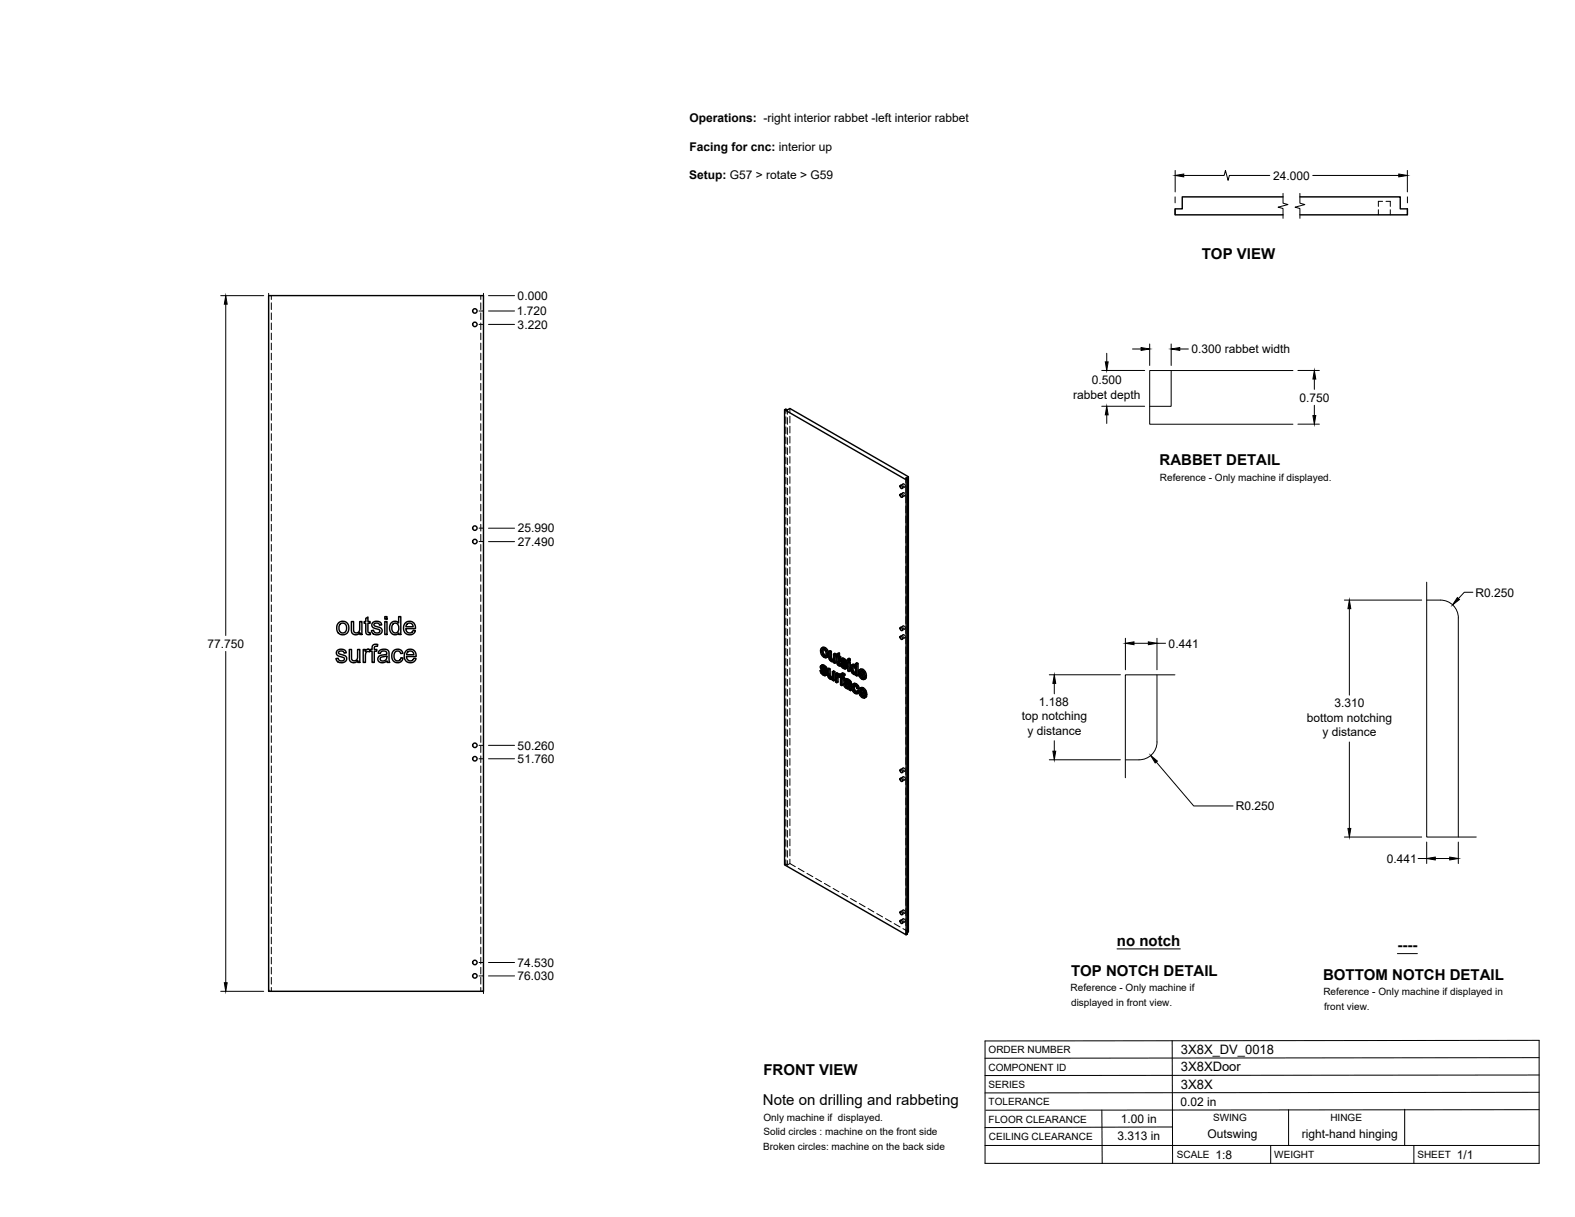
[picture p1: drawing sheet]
<svg xmlns="http://www.w3.org/2000/svg" width="559mm" height="432mm" viewBox="0 0 559 432" stroke-linecap="round" stroke-linejoin="round" font-family="sans-serif">
<!-- layer: Visible -->
<g fill="none" stroke="#000" stroke-width=".51">
<path d="M455.2 69.9h-35.7v4.2h-2.6v2.1h38.3M461.2 69.9h35.6v4.2h2.5v2.1h-38.1M95.3 104.9h76.2v246.8h-76.2zM278.4 145.4v161.5l43.1 24.8v-161.5M319.4 175.4l.6 .2 .1 .8-.6-.2zM319.4 172.3l.6 .2 .1 .8-.6-.2zM321.9 170l-.4 .2-43.1-24.8 .4-.3 .6 .3 .8-.5 42.1 24.2v161.5l-.4 .2M322.3 169.1l-.9 .6 .5 .3v161.4l-.4 .3M129.8 219.4l.7-.5v1.6h.8v.6h-.8v2.9l.2 .4h.6l.1 .7a1.15 1.15 0 0 1-1.3-.1 1.15 1.15 0 0 1-.3-1.2v-2.7h-.6v-.6h.6zM136.5 218.8h.8v.9h-.8zM119.6 230.8l1-.4a1.7 1.7 0 0 1 2.3 1.2l-.8 .1a.96 .96 0 0 0-1-.8 .96 .96 0 0 0-.9 .9l.1 .2a3.3 3.3 0 0 1 2.7 1.3 1.91 1.91 0 0 1-1.4 1.8 1.91 1.91 0 0 1-2.2-.8l-.2-.6 .8-.1a1.1 1.1 0 0 0 1.1 .9 1.1 1.1 0 0 0 1.1-1l-.5-.3a2.55 2.55 0 0 1-2.3-1.2zM120.2 220.9a2.31 2.31 0 0 1 3.6 1.8 2.31 2.31 0 0 1-3.3 2.2 2.76 2.76 0 0 1-.3-4z"/>
<path d="M120.6 221.5l.7-.4a1.78 1.78 0 0 1 1.7 1.6 1.78 1.78 0 0 1-1.2 1.9 1.82 1.82 0 0 1-1.5-1.2 1.82 1.82 0 0 1 .3-1.9zM123.9 230.4h.8v2.6a1.15 1.15 0 0 0 1.2 1.5 1.15 1.15 0 0 0 1-1.6v-2.5h.8v4.6h-.7v-.6a1.63 1.63 0 0 1-2 .7 1.63 1.63 0 0 1-1.1-1.8zM124.7 220.5h.8v2.6a1.15 1.15 0 0 0 1.1 1.5 1.15 1.15 0 0 0 1-1.6v-2.5h.8v4.6h-.7v-.6a1.64 1.64 0 0 1-2 .7 1.64 1.64 0 0 1-1-1.8zM128.9 230.4h.7v.7a1.1 1.1 0 0 1 1.7-.5l.7-.2v-.4a1.33 1.33 0 0 1 .6-1.3 1.33 1.33 0 0 1 1.4 0l-.1 .6a.71 .71 0 0 0-.8 0 .71 .71 0 0 0-.3 .7v.4h.9v.7h-.9v3.9h-.8v-3.9h-.7v-.4l-.2 .6a1.02 1.02 0 0 0-1.2 .1 1.02 1.02 0 0 0-.3 1.2v2.4h-.7zM132.2 220.9l.9-.4a1.73 1.73 0 0 1 2.3 1.2l-.7 .1a.96 .96 0 0 0-1-.8 .96 .96 0 0 0-.9 .9v.1a3.9 3.9 0 0 1 2.7 1.4 1.91 1.91 0 0 1-1.4 1.8 1.91 1.91 0 0 1-2.1-.8l-.2-.6 .7-.2a1.1 1.1 0 0 0 1.1 1 1.1 1.1 0 0 0 1.1-1l-.4-.3a2.28 2.28 0 0 1-2.4-1.3zM134.7 230.8v-.1a1.94 1.94 0 0 1 2-.4 1.94 1.94 0 0 1 1.3 1.6l.3 3.1h-.8l-.2-.5a1.75 1.75 0 0 1-2 .7 1.75 1.75 0 0 1-1.2-1.7v-.1a1.76 1.76 0 0 1 1.7-1l.4-.1a.72 .72 0 0 0 1-.6 .72 .72 0 0 0-1-.7l-.9 .2-.4 .7-.7-.1zM135.1 233.3l2.1-.6a1.28 1.28 0 0 1-.7 1.7 1.28 1.28 0 0 1-1.6-.7zM136.5 220.5h.8v4.6h-.8zM138.8 221a1.73 1.73 0 0 1 2.6 .1v-2.3h.8v6.3h-.7v-.5l-.7 .5a2.21 2.21 0 0 1-2.3-.8 2.21 2.21 0 0 1-.2-2.4zM139.4 221.4l.5-.3a1.8 1.8 0 0 1 1.6 1.3 1.8 1.8 0 0 1-.6 1.9l-.2 .2a1.73 1.73 0 0 1-1.7-.9 1.73 1.73 0 0 1 .3-1.9zM139.6 231a1.96 1.96 0 0 1 3.3 .8l-.7 .1a1.29 1.29 0 0 0-1.8-.8 1.29 1.29 0 0 0-.6 1.8l.2 .8a1.17 1.17 0 0 0 1.2 .8 1.17 1.17 0 0 0 1-1.1h.8l-.3 1a2.18 2.18 0 0 1-2.9 .3 2.18 2.18 0 0 1-.7-2.8zM143.8 221.1a2.15 2.15 0 0 1 2.5-.4 2.15 2.15 0 0 1 1.1 2.3h-3.4l.1 .7a1.3 1.3 0 0 0 1.3 .9 1.3 1.3 0 0 0 1.2-1l.8 .2-.3 .5a2.32 2.32 0 0 1-3.2 .4 2.32 2.32 0 0 1-.4-3.2z"/>
<path d="M144 231a2.14 2.14 0 0 1 2.6-.4 2.14 2.14 0 0 1 1 2.3h-3.4l.2 .7a1.29 1.29 0 0 0 1.2 .9 1.29 1.29 0 0 0 1.2-.9l.8 .1-.3 .6a2.32 2.32 0 0 1-3.2 .3 2.32 2.32 0 0 1-.4-3.2zM144.4 221.4l.5-.3 1 .1 .6 .6 .1 .6h-2.6zM144.7 231.3l.4-.3 .9 .1 .6 .4 .2 .8h-2.5zM291 237.9l.7 1.4 .8 .4 .5-.1M291.3 236.2l.7-.3 .7 .4 .8 1.2-.5 .3-.1-.6M291.6 231.2v-.4a.9 .9 0 0 1 1.1-.2 .9 .9 0 0 1 .4 1.1l-.2 1-.6 .1M291.6 237.7l-.6 .2 .4 .2M291.6 238.7l.5 .4 .4-.2M291.7 237.3l1 1 .5-.3M291.8 237.9l-.4 .2 .1 .4 .6-.1M291.8 235.9l-.6 .3-.1 .7 1.6 2.1M291.8 236.7l-.3 .3 .5-.2"/>
<path d="M291.8 232.2l.5 .6 .5-.3M291.9 238l.8 .9M292 236.7l.6 .7M292 236.3l.5 .4 .5-.2M292 230.9l-.4 .3v.5l.2 .5 .4-.3M292 236.8l1 1M292 236.8l-.4-.2-.1 .3M292.1 235.9l-.8 .3M292.1 230.4l.1 1.4 .8 .8M292.1 237l-.4 .3-.2-.3M292.3 230.1l.9 .9 .5-.3M292.5 236.1l-.5 .2-.4-.1"/>
<path d="M292.5 236.7l.4 .5 .4-.2M292.7 239l-.2 .2-.4-.1M292.7 238.3l.3 .4 .5-.3M292.8 229.8l-.5 .3-.8-.2M292.9 237.7l.5 .6 .2 .8-.7 .6M293 238.7l.1 .5 .5-.3M293.1 239.2l-.1 .4 .5-.3M293.2 231l.4 1.3 .4-.3M293.4 233.1a1.55 1.55 0 0 1-2.1-1.3v-1.7l.9-.5 .7 .3 .8 .8 .3 1.2-.1 1-.7 .4M293.6 232.3l-.2 .8 .5-.2M293.6 237.4l.5 .2 .4-.2M294.1 231.1l.4 .3 .5-.3"/>
<path d="M294.1 237.6v2.2l.5-.2M294.1 239.8l.2 .5 .4-.3M294.5 231.4v2.2l.5-.3M294.5 233.6l.2 .4 .5-.3M294.7 234l.3 .3 .5-.2M295 234.3l.4 .1M295.3 238.3l.5 .3 .4-.3M295.4 234.4l.2-.1zM295.7 234.1l-.7-.5v-2.5l-.5-.2-.4 .2v2.5l.8 1 .4 .2 .5-.1M295.7 232.1l.5 .2 .4-.2M295.8 238.6v3l.4-.3v-3l-.4-.2-.5 .2v1.9l-.3 .5 .2-.2M295.8 234.7v.4l.4 .2"/>
<path d="M295.8 234.7l-.2 .1M296.2 232.3v3l.4-.2v-3l-.4-.3-.5 .3v2.1M296.6 233l.3 .2 .2 2.6 .7 .5 .4-.2M296.9 232.4l-.3 .2 .3 .2v-.8l.9-.3v1.1l.5 .2v.4l-.5 .3v-.4M297.3 239.3v-.4l-.4-.2-.5 .3v3l.5 .2M297.3 239.9l-.3 .2-.1 .6 .4-.3M297.3 238.9l-.5 .3-.4-.2M297.4 240l-.1 2-.4 .2v-1.5M297.4 240l.5 .2M297.4 240l-.4 .1M297.4 232v1l.4-.2M297.4 233l.4 .3 .5-.3"/>
<path d="M297.4 239.5l.4 .4M297.6 239.1l-.8 .5v-.4M297.6 235.8h.2M297.8 231.7l-.9 .3M297.8 239.8v.4M297.8 239.9l-.1 .4M297.8 235.8l.1 .5M297.9 239.2l.3 .3M297.9 239.2l-.8 .2M297.9 235.2l-.5 .3v-2.1l.4 .3v1.4l.3 .4M297.9 235.4l-.5 .1M298.1 235.5l.7 1.4 .8 .4 .5-.1"/>
<path d="M298.1 235.5l-.6 .1M298.1 235.5h.1M298.1 235.7l-.3 .1M298.4 233.8l.6-.3 .8 .3 .8 1.3-.5 .3-.1-.6M298.4 239.1l.8-.3 .6 .4-.1 .4-.4 .3 .1-.4M298.6 234.5l.4-.2 1.1 1.1M298.7 235.4l-.6 .1 .4 .2M298.7 236.3l.5 .4 .5-.2M298.8 234.9l1 1 .5-.3M298.9 235.5l-.4 .2 .2 .6 .5-.3M298.9 234.3l-.3 .4 .5-.3M298.9 233.5l-.6 .4-.1 .6 1.6 2.1"/>
<path d="M298.9 238.8l-.6 .3-.1 .9-.4-.2 .4-.3M299 239.2l.4 .3 .4-.3M299 235.6l.8 .9M299.1 234.4l.6 .6M299.1 239.8l.5 .5v.4l-.4 .2v-.4M299.1 234l.6 .4 .4-.3M299.2 236.7l.5 .2M299.2 233.5l-.8 .3M299.3 234.7l-.5 .2-.2-.2M299.3 239.9l-.6-.3v.6l.4-.2M299.4 238.9l-.4 .3-.5-.1M299.6 233.7l-.5 .3-.4-.2"/>
<path d="M299.7 234.4l.3 .4 .4-.2M299.8 236.6l-.1 .2M299.8 235.9l.3 .4 .5-.2M300 235.4l.5 .5 .2 .8-.7 .6M300.1 236.3l.1 .5 .5-.3M300.2 236.8l-.1 .4 .5-.3M300.8 235l.4 .2 .5-.2M300.8 233.8l.4 .3 .5-.3M301.2 234.7l.5 .3v3l-.5 .3v-3.1M301.2 234.7l-.4 .3v3l.4 .3M301.2 234.1v.6l.5-.3v-.6l-.5-.2-.4 .2v.6l.4 .3M302.1 236l.6-.3 .9 .3"/>
<path d="M302.4 238.3l.5 .5 .4-.2M302.4 236.5l.6 .1 .6 1.1-.1 1-.6 .1M302.5 236.5l-.3 .8M302.6 237l-.4 .3v.4l.2 .6 .4-.3M302.7 236.5l.1 1.5 .7 .7M302.7 235.7l-.5 .2a2.02 2.02 0 0 0 1.3 3.4l.1-.1M302.8 236.1l.5 .4M303.3 235.8l-.5 .3-.6-.2M303.6 239.2v.4l.4 .2M303.6 239.2l-.2 .1M304 235.7v4.1l.4-.2v-4.2l-.4-.2-.4 .2v1.5l-.3-.4 .3-.2M304.4 235.4l-.4 .3-.4-.3"/>
<path d="M305.2 239.9l.6 .6 .4-.2M305.5 238.4l-.5 .2 1.5 .9-.6-1.2a.48 .48 0 0 0-.6-.2 .48 .48 0 0 0-.3 .5M305.5 238.1v.3l.8 .5M305.5 239.4l.9 .9M305.7 239.7l-.5 .2-.2-.9 1.9 1.2M305.8 237.8l.8 .9 .4-.3M306.2 237.5l-.4 .3-.9-.1M306.6 238.7l.3 1.3 .5-.2M319.4 225.8l.6 .2 .1 .8-.6-.2zM319.4 222.7l.6 .1 .1 .9-.6-.2zM294.3 240.3l.3 .3 .5-.3M294.6 240.6l.4 .1"/>
<path d="M295.3 240.4l-.7-.7-.1-2.3-.4-.3-.5 .3 .1 2.5 .8 1h.9M295.4 240.9v.5l.4 .2M295.4 240.9l-.2 .1M297.8 240.2l.4 .2v2.6l.5 .2M298.7 240.2l.5 .3 .4-.2M299.1 240.9v2.1l-.4 .2v-2.6l.5 .3M299.7 241.1l.6-.3 .5 .1 1.1 1 .3 2.9-.4 .2-.2-.4M299.9 242.9h.3a.75 .75 0 0 1 .8 .2 .75 .75 0 0 1 .1 .8l-.3 .1 .3-.1M300 243.5l.4 .4 .4-.3M300 242.8l-.2 .3M300.1 242.1l-.7 .6 .2 .9 .8 .7h.8l.1 .5 .5 .2M300.2 242.9l-.4 .2 .1 .3 .5-.1"/>
<path d="M300.3 242.9l.2 .6 .6 .3M300.3 241.6l-.4 .3a.8 .8 0 0 1 .9-.1 .8 .8 0 0 1 .4 .9l-1.2-.3M300.3 241.6h.1M300.4 243.9l.4 .1M300.4 242.1l-.7 .3M300.5 240.8l-1 .5-.1 .3 .5 .3M300.6 241.3l.6 .4 .4-.3M301.1 241l-.5 .3-.6-.2M301.2 242.4l-1.1-.3-.5 .3M301.2 241.7l.3 .4 .4-.2M301.5 242.1l.1 .4 .4-.2M301.6 242.5v2.1l.5-.3"/>
<path d="M302.5 242.8l.7-.4 .6 .2 .7 .7 .3 .9-.4 .2-.3-.9M302.6 244l.2 1 .5-.2M302.8 245l.6 .6 .4-.3M303.1 243.8l-.5 .2 .1-.4a.65 .65 0 0 1 .7-.4 .65 .65 0 0 1 .5 .8l.5 .4M303.1 243.2l.1 1.3 .8 .9M303.2 242.4l-.5 .3a2.09 2.09 0 0 0 .4 3.1l1 .3M303.4 242.9l.7 .6 .4-.2M303.8 242.6l-.4 .3-.7-.2M304 245.2l-.2 .4h-.4M304.7 245.4l-.6 .7 .6-.4M304.7 245.1l-.2-.1-.5 .2 .4 .3M305.4 246.5l.5 .6 .5-.3"/>
<path d="M305.6 244.9l-.4 .3 1.4 .8-.5-1.1a.5 .5 0 0 0-.6-.2 .5 .5 0 0 0-.3 .5M305.6 244.7v.2l.9 .5M305.7 245.9l.9 1M305.8 240.5l.4 .1M305.8 246.2l-.4 .3-.3-.9 2 1.1M305.9 244.3l.8 .9 .5-.2M305.9 247.1l.4 .1M306.3 244.1l-.4 .2-.9-.1M306.5 240.3l.4 .3 .5-.2M306.5 240.3l-.2 .2M306.6 246.8l.4 .4 .5-.3M306.6 246.8l-.2 .3"/>
<path d="M306.7 245.2l.4 1.4 .4-.3M306.8 240.1l-.3 .2M306.9 240l.5-.1v-.5l-.6-1.4-1-.7-.9 .4-.4 1 .4 1.3 1.3 1.1 .5-.1 .2-.4M307 246.7l-.4 .1M307 240.1l.3 .4-.7 .5M307.1 246.6l.4-.1v-.5l-.6-1.5-1-.6-.9 .3-.3 1.2 .4 1.3 1.2 1h.4l.3-.5M307.1 246.7l.4 .2-.7 .7M319.4 276.2l.6 .2 .1 .8-.6-.2zM319.4 273.1l.6 .2 .1 .8-.6-.2zM319.4 326.6l.6 .2 .1 .8-.6-.2zM319.4 323.5l.6 .2 .1 .8-.6-.2z"/>
<circle cx="168.5" cy="110.3" r=".79"/>
<circle cx="168.5" cy="115.1" r=".79"/>
<circle cx="168.5" cy="192.1" r=".79"/>
<circle cx="168.5" cy="187.4" r=".79"/>
<circle cx="168.5" cy="264.4" r=".79"/>
<circle cx="168.5" cy="269.2" r=".79"/>
<circle cx="168.5" cy="346.3" r=".79"/>
<circle cx="168.5" cy="341.5" r=".79"/>
</g>
<!-- layer: Hidden -->
<g fill="none" stroke="#000" stroke-width=".35">
<path d="M489 74.4v1.8M490.5 71.4h-1.5v1.8M491.7 71.4h1.6v1.8M493.3 74.4v1.8M96.3 104.9v1.4M96.3 107.4v2.4M96.3 111v2.4M96.3 114.6v2.4M96.3 118.2v2.3M170.6 104.9v1.4M170.6 107.4v2.4M170.6 111v2.4"/>
<path d="M170.6 114.6v2.4M170.6 118.2v2.3M96.3 121.7v2.4M96.3 125.3v2.4M96.3 128.9v2.4M96.3 132.5v2.3M96.3 136v2.4M96.3 139.6v2.4M170.6 121.7v2.4M170.6 125.3v2.4M170.6 128.9v2.4M170.6 132.5v2.3"/>
<path d="M170.6 136v2.4M170.6 139.6v2.4M96.3 143.2v2.3M96.3 146.7v2.4M96.3 150.3v2.4M96.3 153.9v2.4M96.3 157.5v2.4M170.6 143.2v2.3M170.6 146.7v2.4M170.6 150.3v2.4M170.6 153.9v2.4M170.6 157.5v2.4"/>
<path d="M278.8 145.1v1.6M278.8 147.9v2.4M278.8 151.4v2.4M278.8 155v2.4M278.8 158.6v2.4M279.4 145.4v1.6M279.4 148.2v2.4M279.4 151.8v2.3M279.4 155.3v2.4M279.4 158.9v2.4M280.2 144.9v1.6M280.2 147.7v2.4"/>
<path d="M280.2 151.2v2.4M280.2 154.8v2.4M280.2 158.4v2.4M96.3 161v2.4M96.3 164.6v2.4M96.3 168.2v2.4M96.3 171.7v2.4M96.3 175.3v2.4M96.3 178.9v2.4M170.6 161v2.4M170.6 164.6v2.4M170.6 168.2v2.4"/>
<path d="M170.6 171.7v2.4M170.6 175.3v2.4M170.6 178.9v2.4M278.8 162.2v2.3M278.8 165.7v2.4M278.8 169.3v2.4M278.8 172.9v2.4M278.8 176.4v2.4M279.4 162.5v2.4M279.4 166.1v2.3M279.4 169.6v2.4M279.4 173.2v2.4"/>
<path d="M279.4 176.8v2.4M280.2 162v2.3M280.2 165.5v2.4M280.2 169.1v2.4M280.2 172.7v2.3M280.2 176.3v2.3M280.2 179.8v2.4M320.4 174.8a.58 .58 0 0 1 .7 .3 .58 .58 0 0 1-.3 .8l-.4-.5zM320.4 171.7a.58 .58 0 0 1 .7 .3 .58 .58 0 0 1-.3 .8l-.4-.5zM320.4 174.8l-1 .5M320.4 171.7l-1 .5M321.1 175.9l-1 .5"/>
<path d="M321.1 172.8l-1 .5M321.4 169.7v1.5M321.4 172.4v2.4M321.4 176v2.4M321.4 179.5v2.4M96.3 182.5v2.3M96.3 186v2.4M96.3 189.6v2.4M96.3 193.2v2.4M96.3 196.7v2.4M170.6 182.5v2.3M170.6 186v2.4"/>
<path d="M170.6 189.6v2.4M170.6 193.2v2.4M170.6 196.7v2.4M278.8 180v2.4M278.8 183.6v2.4M278.8 187.2v2.3M278.8 190.7v2.4M278.8 194.3v2.4M278.8 197.9v2.4M279.4 180.3v2.4M279.4 183.9v2.4M279.4 187.5v2.4"/>
<path d="M279.4 191.1v2.3M279.4 194.6v2.4M279.4 198.2v2.4M280.2 183.4v2.4M280.2 187v2.3M280.2 190.5v2.4M280.2 194.1v2.4M280.2 197.7v2.4M321.4 183.1v2.4M321.4 186.7v2.4M321.4 190.2v2.4M321.4 193.8v2.4"/>
<path d="M321.4 197.4v2.4M96.3 200.3v2.4M96.3 203.9v2.4M96.3 207.5v2.3M96.3 211v2.4M96.3 214.6v2.4M96.3 218.2v2.4M170.6 200.3v2.4M170.6 203.9v2.4M170.6 207.5v2.3M170.6 211v2.4M170.6 214.6v2.4"/>
<path d="M170.6 218.2v2.4M278.8 201.5v2.3M278.8 205v2.4M278.8 208.6v2.4M278.8 212.2v2.3M278.8 215.8v2.3M278.8 219.3v2.4M279.4 201.8v2.4M279.4 205.3v2.4M279.4 208.9v2.4M279.4 212.5v2.4M279.4 216v2.4"/>
<path d="M279.4 219.6v2.4M280.2 201.3v2.3M280.2 204.8v2.4M280.2 208.4v2.4M280.2 212v2.4M280.2 215.5v2.4M280.2 219.1v2.4M321.4 201v2.3M321.4 204.5v2.4M321.4 208.1v2.4M321.4 211.7v2.4M321.4 215.3v2.3"/>
<path d="M321.4 218.8v2.4M96.3 221.8v2.3M96.3 225.3v2.4M96.3 228.9v2.4M96.3 232.5v2.3M96.3 236.1v2.3M96.3 239.6v2.4M170.6 221.8v2.3M170.6 225.3v2.4M170.6 228.9v2.4M170.6 232.5v2.3M170.6 236.1v2.3"/>
<path d="M170.6 239.6v2.4M278.8 222.9v2.4M278.8 226.5v2.4M278.8 230v2.4M278.8 233.6v2.4M278.8 237.2v2.4M279.4 223.2v2.4M279.4 226.8v2.4M279.4 230.3v2.4M279.4 233.9v2.4M279.4 237.5v2.4M280.2 222.7v2.4"/>
<path d="M280.2 226.3v2.3M280.2 229.8v2.4M280.2 233.4v2.4M280.2 237v2.4M291.4 237.7l.4 .9M291.5 236.4l-.5 .3M291.6 236.1l-.5 .2M291.6 230.7l-.5 .2M291.6 237.7l.3 .3M291.6 236.9l-.5 .2M291.7 235.9l-.2 .8 .7 .9a1.13 1.13 0 0 1 .9 1.3h-.4l.4-.2M291.8 238.6l.9 .8h.6"/>
<path d="M291.8 238.6l-.5 .2M291.9 237.8l-.1 .1M291.9 237.3l-.5 .3M291.9 232l.9 .9 .9 .1M291.9 232l-.4 .3M291.9 236.6l-.1 .1M292 236.7a.33 .33 0 0 1 .2-.4 .33 .33 0 0 1 .4 .3l.5 .7 .4 .2M292 229.7l-.4 .8 .3 1.5M292 236.4l-.5 .3M292.1 236.4l-.5 .2M292.2 230.2l-.1 .2M292.2 230.2l.8 .2 .5 .9v.9l-.5 .4"/>
<path d="M292.2 230.2l-.4 .2M292.5 236.5l-.5 .3M292.5 239.3l-.4 .2M292.6 237.4l.3 .3M292.8 232.9l-.5 .3M292.8 230.2l-.5 .3M292.9 236.9l-.5 .3M293 239l-.4 .2M293 238.4l-.5 .2M293.1 237.3l-.5 .3M293.1 239.5l-.5 .2M293.3 230.8l-.4 .3"/>
<path d="M293.3 232.6l-.4 .2M293.4 233.1l-.4 .3M293.6 231.8l-.5 .3M294.1 237.1l.2 2.9 .8 .7 .7-.1v.5l.4 .2M294.1 239.5l-.4 .2M294.3 239.9l-.5 .3M294.5 230.9l.2 2.8 .8 .8 .7-.1v.5l.4 .2M294.5 233.2l-.4 .3M294.7 233.7l-.5 .2M295 234.1l-.5 .3M295.4 234.4l-.4 .3M295.8 238.1v1.9l-.2 .4h-.3"/>
<path d="M296 234.1l-.4 .3M296.1 234l-.5 .3M296.2 231.8v2l-.5 .3M296.2 234.9l-.4 .2M296.2 234.4l-.4 .3M296.9 238.7v3l.4 .3M297.1 232.3l-.2 .1M297.3 239.4l-.5 .2M297.4 231.8v.7l-.3-.2v.4l.3 .2 .1 2.4 .8 .8-.2-.6M297.4 232.5l-.8 .5v-.4M297.4 232.9l-.5 .3M297.4 239.8l-.1 .1"/>
<path d="M297.5 235.3l-.5 .2M297.5 239.2l-.2 .1M297.5 239.7l-.4 .2M297.6 239.7l-.5 .2M297.6 235.6l-.4 .3M297.8 239.7l-.4 .3 .3-.4 .5 .4 .1-.3 .4 .4v2.6l.4 .3M297.8 233.2l-.4 .2M298 235.9l-.4 .3M298.3 233.4l-.5-.2v.5M298.3 239.6l-.5 .3M298.3 239.5h-.1M298.3 239.9l-.5 .3 .4-.2"/>
<path d="M298.3 239.7l-.5 .2M298.3 235.6l-.2 .1M298.3 236.1h-.1M298.5 235.3l.4 .9M298.6 234l-.4 .3M298.7 239.7l-.5 .3M298.7 233.7l-.5 .3M298.7 235.4l.3 .2M298.7 234.5l-.4 .2M298.7 239l-.4 .2M298.8 233.6l-.2 .7 .7 .9a1.14 1.14 0 0 1 .9 1.3h-.4l.4-.2M298.9 238.8l-.2 .9-.5-.2"/>
<path d="M298.9 236.2l.8 .7 .8 .1M298.9 236.2l-.5 .3M299 235.5h-.1M299 234.9l-.5 .3M299 234.2l-.1 .1M299.1 234.4a.33 .33 0 0 1 .2-.5 .33 .33 0 0 1 .4 .3l.5 .8 .4 .1M299.1 234l-.4 .3M299.2 234l-.5 .3M299.2 239.4l-.5 .2M299.5 239.5l-.5 .2M299.6 234.1l-.5 .3M299.7 236.9l-.5 .3"/>
<path d="M299.7 235l.3 .4M299.7 239.6l-.4-.2-.2 .4M300 234.5l-.4 .3M300.1 236.6l-.4 .2 .4-.2M300.1 236l-.4 .2M300.2 235l-.5 .2M300.2 237.1l-.5 .2M301.2 234.7v3l.5 .3M301.2 233.6v.6l.5 .2M301.2 237.7l-.4 .3M301.2 234.2l-.4 .2M302.2 236.8l-.5 .2"/>
<path d="M302.3 236l-.4 .3M302.3 237.7l-.4 .2M302.5 235.8l-.3 .5v1a1.49 1.49 0 0 0 1.8 1.7v.4l.4 .2M302.7 238.5l-.4 .2M302.8 236.3l-.1 .2M302.8 236.3h.6l.6 1v1.1l-.5 .3M302.8 236.3l-.3 .2M302.9 236.3l-.5 .2M303.3 239l-.4 .2M303.3 236.3l-.4 .2M303.7 236.2l-.1 .1M303.8 238.6l-.4 .3"/>
<path d="M303.8 236.9l-.4 .2M304 235.2v1.5l-.4-.7M304 236.7l-.4 .2M304 239.4l-.4 .2M304 239l-.4 .2M304 237.9l-.4 .2M305 238.4l-.5 .3M305.3 239.8l-.4 .2M305.3 237.4l-.3 .7 .3 1.7 .8 .8 1 .2M305.4 238.8l-.4 .2M305.5 239.4l-.1-.6 2 1.1M305.7 237.9l-.2 .2"/>
<path d="M305.7 237.9l.8 .3 .4 1-.6-.3M305.7 237.9l-.5 .2M306.2 237.9l-.4 .3M306.7 238.5l-.4 .3M306.9 239.2l-.4 .3M320.4 225.2a.56 .56 0 0 1 .7 .3 .56 .56 0 0 1-.3 .8l-.4-.5zM320.4 222.1a.58 .58 0 0 1 .7 .3 .58 .58 0 0 1-.3 .8l-.4-.5zM320.4 225.2l-1 .6M320.4 222.1l-1 .5M321.1 226.3l-1 .6M321.1 223.2l-1 .5M321.4 222.4v2.4"/>
<path d="M321.4 226v2.3M321.4 229.6v2.3M321.4 233.1v2.4M321.4 236.7v2.4M96.3 243.2v2.4M96.3 246.8v2.3M96.3 250.3v2.4M96.3 253.9v2.4M96.3 257.5v2.4M170.6 243.2v2.4M170.6 246.8v2.3M170.6 250.3v2.4"/>
<path d="M170.6 253.9v2.4M170.6 257.5v2.4M278.8 240.7v2.4M278.8 244.3v2.4M278.8 247.9v2.4M278.8 251.5v2.4M278.8 255v2.4M278.8 258.6v2.4M279.4 241.1v2.3M279.4 244.6v2.4M279.4 248.2v2.4M279.4 251.8v2.3"/>
<path d="M279.4 255.4v2.3M279.4 258.9v2.4M280.2 240.5v2.4M280.2 244.1v2.4M280.2 247.7v2.4M280.2 251.3v2.3M280.2 254.8v2.4M280.2 258.4v2.4M294.6 240.3l-.5 .3M295 240.7l-.5 .2M295.4 240.4l-.2 .1M295.6 240.3l-.5 .3"/>
<path d="M295.7 240.2l-.4 .3M295.8 240.6l-.4 .3 .3-.1M295.8 241.1l-.4 .3M296.9 241.7l-.5 .3M298.7 242.7l-.5 .3M298.7 240.1l-.5 .3M299.1 240.4l-.4 .2M299.6 240.7l-.5-.3v.5M299.8 242.6l-.4 .3M299.9 241.3l-.5 .3M299.9 242.3l-.5 .2M300 242.1l-.2 .7 .4 .8 .6 .5h.9l.1 .4"/>
<path d="M300 243.4l-.4 .2M300.1 240.9l-.5 .3M300.1 240.9l-.2 .4 .4 .3a.86 .86 0 0 1 1 0 .86 .86 0 0 1 .3 .9l-.4-.1M300.3 242.9l.2-.3a.78 .78 0 0 1 .9 .2 .78 .78 0 0 1 .1 .9l-.4 .1M300.3 242.9h-.1M300.5 242.6l-.5 .3 .4-.2M300.5 241.3l-.4 .3M300.7 244l-.5 .2M301 241.4l-.5 .3M301.2 244.2l-.5 .2M301.3 243.8l-.2 .1M301.4 243.7l-.4 .3"/>
<path d="M301.5 241.9l-.4 .2M301.6 243.6l-.5 .2M301.6 242.9l-.4 .3M301.6 242.5l-.4 .3M301.6 242.4l-.4 .3M301.7 244.1l-.5 .2M301.8 244.5l.4 .3M301.8 244.5l-.5 .3M302.6 243.5l-.4 .3M302.8 242.8l-.5 .2M302.9 244.9l-.4 .2M303 242.5l-.4 .8 .3 1.6 .9 .9 .7 .1"/>
<path d="M303.1 243.2a.77 .77 0 0 1 1-.1 .77 .77 0 0 1 .3 .9l.4 .2M303.3 243l-.5 .3M303.8 245.8l-.4 .2M303.8 243.1l-.4 .2M304.2 243.4l-.5 .3M304.2 245.4h-.2M304.2 245.4l-.4 .3M304.4 244l-.4 .3M304.5 245l-.3 .4M304.7 245.1l.2 .2-.2 .4M304.9 245.3l-.2 .1M305.1 245l-.4 .2"/>
<path d="M305.5 244l-.4 .8 .4 1.5 1 1 .7 .1M305.5 246.3l-.5 .3M305.6 245.3l-.5 .3M305.7 245.9l-.1-.6 1.9 1.2M305.8 244.4l-.2 .3M305.8 244.4l.8 .3 .4 1.1-.5-.4M305.8 244.4l-.4 .3M306.3 244.5l-.4 .3M306.4 247.2l-.5 .3M306.4 240.3h.2M306.6 246.9h.2M306.6 240.3l-.3 .2"/>
<path d="M306.7 240.3l-.9 .6M306.8 246.9l-.4 .2M306.9 245.1l-.5 .3M306.9 240l-.1 .1M307 240.9l-.5 .2M307 240.1l-.4 .2M307 245.8l-.4 .2M307 246.6v.1M307.1 247.4l-.4 .3M307.1 246.7l-.3 .2M321.4 240.3v2.3M321.4 243.8v2.4"/>
<path d="M321.4 247.4v2.4M321.4 251v2.4M321.4 254.6v2.3M321.4 258.1v2.4M96.3 261v2.4M96.3 264.6v2.4M96.3 268.2v2.4M96.3 271.8v2.4M96.3 275.3v2.4M96.3 278.9v2.4M170.6 261v2.4M170.6 264.6v2.4"/>
<path d="M170.6 268.2v2.4M170.6 271.8v2.4M170.6 275.3v2.4M170.6 278.9v2.4M278.8 262.2v2.4M278.8 265.7v2.4M278.8 269.3v2.4M278.8 272.9v2.4M278.8 276.5v2.3M279.4 262.5v2.4M279.4 266.1v2.4M279.4 269.6v2.4"/>
<path d="M279.4 273.2v2.4M279.4 276.8v2.4M280.2 262v2.4M280.2 265.6v2.3M280.2 269.1v2.4M280.2 272.7v2.4M280.2 276.3v2.3M280.2 279.8v2.4M320.4 275.6a.56 .56 0 0 1 .7 .3 .56 .56 0 0 1-.3 .8l-.4-.5zM320.4 272.5a.59 .59 0 0 1 .7 .3 .59 .59 0 0 1-.3 .8l-.4-.5zM320.4 275.6l-1 .6M320.4 272.5l-1 .6"/>
<path d="M321.1 276.7l-1 .6M321.1 273.6l-1 .6M321.4 261.7v2.4M321.4 265.3v2.4M321.4 268.8v2.4M321.4 272.4v2.4M321.4 276v2.4M321.4 279.5v2.4M96.3 282.5v2.4M96.3 286v2.4M96.3 289.6v2.4M96.3 293.2v2.4"/>
<path d="M96.3 296.8v2.3M170.6 282.5v2.4M170.6 286v2.4M170.6 289.6v2.4M170.6 293.2v2.4M170.6 296.8v2.3M278.8 280v2.4M278.8 283.6v2.4M278.8 287.2v2.4M278.8 290.8v2.3M278.8 294.3v2.4M278.8 297.9v2.4"/>
<path d="M279.4 280.4v2.3M279.4 283.9v2.4M279.4 287.5v2.4M279.4 291.1v2.4M279.4 294.6v2.4M279.4 298.2v2.4M280.2 283.4v2.4M280.2 287v2.4M280.2 290.6v2.3M280.2 294.1v2.4M280.2 297.7v2.4M321.4 283.1v2.4"/>
<path d="M321.4 286.7v2.4M321.4 290.3v2.4M321.4 293.8v2.4M321.4 297.4v2.4M96.3 300.3v2.4M96.3 303.9v2.4M96.3 307.5v2.4M96.3 311.1v2.3M96.3 314.6v2.4M96.3 318.2v2.4M170.6 300.3v2.4M170.6 303.9v2.4"/>
<path d="M170.6 307.5v2.4M170.6 311.1v2.3M170.6 314.6v2.4M170.6 318.2v2.4M278.8 306.6l.6 .3M278.8 301.5v2.3M278.8 305.1v1.5M278.8 306.6l-.4 .3M279.4 301.8v2.4M279.4 305.4v1.5M280.2 304.8v1.6l2 1.1M280.2 301.3v2.4"/>
<path d="M280.2 306.4l-.8 .5M283.2 308.1l2.1 1.2M286.3 309.9l2.1 1.2M289.4 311.7l2.1 1.1M292.5 313.4l2.1 1.2M295.6 315.2l2 1.2M298.7 317l2.1 1.2M301.8 318.8l2 1.2M321.4 301v2.4M321.4 304.6v2.3M321.4 308.1v2.4M321.4 311.7v2.4"/>
<path d="M321.4 315.3v2.3M321.4 318.9v2.3M96.3 321.8v2.3M96.3 325.4v2.3M96.3 328.9v2.4M96.3 332.5v2.4M96.3 336.1v2.3M96.3 339.6v2.4M170.6 321.8v2.3M170.6 325.4v2.3M170.6 328.9v2.4M170.6 332.5v2.4"/>
<path d="M170.6 336.1v2.3M170.6 339.6v2.4M304.9 320.6l2 1.2M308 322.3l2 1.3M311.1 324.1l2 1.2M314.2 325.9l2 1.2M317.3 327.7l2 1.2M320.4 326a.56 .56 0 0 1 .7 .3 .56 .56 0 0 1-.3 .8l-.4-.5zM320.4 322.9a.56 .56 0 0 1 .7 .3 .56 .56 0 0 1-.3 .8l-.4-.5zM320.4 329.5l1.9 1.1M320.4 326l-1 .6M320.4 322.9l-1 .5"/>
<path d="M321.1 327.1l-1 .6M321.1 324l-1 .5M321.4 322.4v2.4M321.4 326v2.4M321.4 329.6v1.5M321.4 331.1l.5 .3M321.9 330.8l-.5 .3M96.3 343.2v2.4M96.3 346.8v2.4M96.3 350.4v1.3M170.6 343.2v2.4M170.6 346.8v2.4"/>
<path d="M170.6 350.4v1.3"/>
</g>
<!-- layer: Reference -->
<g fill="none" stroke="#000" stroke-width=".35">
<path d="M416.9 69.9v2.1M416.9 74.1v2.1M499.3 69.9v2.1M499.3 74.1v2.1M95.3 104.1v.8h.8M169.9 110.3h1.6M169.9 115.1h1.6M171.5 104.1v.8h-.8M415.5 131.5v12.7h-7.6M458.7 131.5h-50.8v19h50.8M169.9 187.4h1.6M169.9 192.2h1.6"/>
<path d="M506.2 212.9a13 13 0 0 1 7.8 .7 6.3 6.3 0 0 1 3.4 5.7v77.7M506.2 206.6v90.4h17.6M410.5 239.4v23.8a6.4 6.4 0 0 1-6.4 6.4M416.9 239.4h-17.6v36.5M169.9 264.5h1.6M169.9 269.2h1.6M399.3 269.6h4.8M95.3 350.9v.8h.8M169.9 346.3h1.6M169.9 341.5h1.6M170.7 351.7h.8v.8"/>
</g>
<!-- layer: Hidden Narrow -->
<path d="M292.5 237.9l-.4 .3M294.1 239l-.5 .2M294.5 232.7l-.4 .3M295.8 239.7l-.5 .2M296.2 233.4l-.5 .3M297.4 234.7l-.5 .2M298.7 239.4l-.5 .3M299.1 239.7h.1M299.7 235.6l-.5 .2M300.9 242.7l-.4 .3M301.6 243.1l-.4 .3" fill="none" stroke="#000" stroke-width=".35"/>
<!-- layer: Visible Narrow -->
<path d="M292.5 237.4l-.4 .2M294.5 239l-.4 .3M295 232.8l-.5 .2M297.8 234.9l-.4 .3M299.1 239.7l-.4 .3M299.7 235l-.5 .2M300.8 242.3l-.4 .2M302.1 242.8l-.5 .2M302.1 243.4l-.5 .3" fill="none" stroke="#000" stroke-width=".35"/>
<!-- layer: Titleblock -->
<g fill="none" stroke="#000" stroke-width=".36">
<path d="M349.5 369.3l196.6-.2v43.7h-196.6zM415.9 369.3l.1 43.5M546.1 375.3l-196.6 .2M390.9 393.9l.2 18.9M416 399.9l-66.5 .2M457.2 393.7v12.7M498.4 393.6v12.7M546.1 393.7l-196.3 .2M546.1 387.6l-196.6 .2M546.1 381.4l-196.6 .2M349.5 406.4h196.6M450.8 406.4v6.4"/>
<path d="M501.6 406.4v6.4"/>
</g>
<!-- layer: FD_Dimensions -->
<g fill="none" stroke="#000" stroke-width=".35">
<path d="M416.9 60.5v7.6M420 62.3h14.3l.5-1.8 .9 3.5 .5-1.7h14.3M465.8 62.3h30.5M499.3 60.5v7.6M78.3 104.9h15.3M80.1 107.9v117.6M173.3 104.9h9.3M173.3 110.3h9.3M173.3 115.1h9.3M390.9 131.4h15.2M392.7 125.3v3.1M401.8 123.8h3.1"/>
<path d="M407.9 122v7.7M415.5 122v7.7M418.6 123.8h3M460.5 131.4h7.6M466.3 134.5v3.7M390.9 144.1h15.2M392.7 147.2v3M460.5 150.5h7.6M466.3 143.8v3.6M173.3 187.4h9.3M173.3 192.2h9.3M477 212.9h27.4"/>
<path d="M478.7 216v30.6M522.6 210.1h-3.1l-2.1 2.3M80.1 231.1v117.6M372.3 239.4h25.2M399.3 226.5v11.1M402.3 228.2h5.1M410.5 226.5v11.1M410.5 228.2h3M374.1 242.5v3.7M173.3 264.5h9.3M173.3 269.2h9.3M372.3 269.6h25.2"/>
<path d="M374.1 262.8v3.7M410.3 270.4l13.2 15.6h14M478.7 263.3v30.6M477 297h27.4M506.2 298.8v7.6M517.4 298.8v7.6M503.1 304.6h3.1M509.2 304.6h5.1M78.3 351.7h15.3M173.3 341.5h9.3M173.3 346.3h9.3"/>
</g>
<g fill="#000" stroke="#000" stroke-width=".35">
<path d="M416.9 62.3l3.1-.6v1.1zM496.3 61.7l3 .6-3 .5zM80.1 104.9l.5 3h-1zM392.2 128.4h1l-.5 3zM404.9 123.3l3 .5-3 .5zM415.5 123.8l3.1-.5v1zM466.3 131.4l.5 3.1h-1zM392.7 144.1l.5 3.1h-1zM465.8 147.4h1l-.5 3.1zM478.7 212.9l.6 3.1h-1.1zM517.1 212l.7 .7-2.4 1.9zM399.3 228.2l3-.5v1z"/>
<path d="M407.4 227.7l3.1 .5-3.1 .5zM374.1 239.4l.5 3.1h-1.1zM373.5 266.5h1.1l-.5 3.1zM408.3 268.1l2.3 1.9-.7 .7zM478.2 293.9h1.1l-.6 3.1zM506.2 304.6l3-.5v1zM514.3 304.1l3.1 .5-3.1 .5zM79.6 348.7h1l-.5 3z"/>
</g>
<!-- layer: Break Lines -->
<path d="M455.2 68.6v3.5l1.8 .5-3.5 .9 1.7 .5v3.5M461.2 68.6v3.5l1.8 .5-3.5 .9 1.7 .5v3.5" fill="none" stroke="#000" stroke-width=".35"/>
<!-- layer: Notes -->
<path d="M396.3 336.7h22.5M495.8 338.3h7.1" fill="none" stroke="#000" stroke-width=".35"/>
<g font-size="5.3">
<text x="426.4" y="92.1">TOP VIEW</text>
<text x="411.4" y="165.1">RABBET DETAIL</text>
<text x="396.3" y="335.5">no notch</text>
<text x="495.8" y="337.2">----</text>
<text x="380" y="346.1">TOP NOTCH DETAIL</text>
<text x="469.4" y="347.5">BOTTOM NOTCH DETAIL</text>
<text x="270.9" y="381.4">FRONT VIEW</text>
<text x="270.7" y="392.2">Note on drilling and rabbeting</text>
</g>
<g font-size="4.6">
<text x="419" y="373.8">3X8X_DV_0018</text>
<text x="419" y="380.1">3X8XDoor</text>
<text x="419" y="386.2">3X8X</text>
</g>
<g font-size="4.3">
<text x="244.6" y="43.2">Operations: -right interior rabbet -left interior rabbet</text>
<text x="244.6" y="53.4">Facing for cnc: interior up</text>
<text x="244.5" y="63.6">Setup: G57 &gt; rotate &gt; G59</text>
<text x="451.7" y="63.7">24.000</text>
<text x="183.7" y="106.4">0.000</text>
<text x="183.4" y="111.8">1.720</text>
<text x="183.7" y="116.6">3.220</text>
<text x="422.7" y="125.3">0.300 rabbet width</text>
<text x="387.3" y="136.4">0.500</text>
<text x="380.7" y="141.5">rabbet depth</text>
<text x="461" y="142.5">0.750</text>
<text x="183.7" y="188.9">25.990</text>
<text x="183.7" y="193.7">27.490</text>
<text x="523.5" y="211.6">R0.250</text>
<text x="73.6" y="229.8">77.750</text>
<text x="414.6" y="229.7">0.441</text>
<text x="368.6" y="250.5">1.188</text>
<text x="473.4" y="251">3.310</text>
<text x="362.6" y="255.6">top notching</text>
<text x="463.6" y="256">bottom notching</text>
<text x="364.5" y="260.7">y distance</text>
<text x="469.2" y="261.1">y distance</text>
<text x="183.7" y="266">50.260</text>
<text x="183.7" y="270.7">51.760</text>
<text x="438.4" y="287.4">R0.250</text>
<text x="492" y="306.1">0.441</text>
<text x="183.6" y="343">74.530</text>
<text x="183.6" y="347.8">76.030</text>
<text x="418.8" y="392.4">0.02 in</text>
<text x="397.7" y="398.3">1.00 in</text>
<text x="396.5" y="404.3">3.313 in</text>
<text x="428.4" y="403.6">Outswing</text>
<text x="461.8" y="403.8">right-hand hinging</text>
<text x="431.3" y="411.1">1:8</text>
<text x="516.9" y="411.1">1/1</text>
</g>
<g font-size="3.5">
<text x="411.5" y="170.7">Reference - Only machine if displayed.</text>
<text x="379.9" y="351.7">Reference - Only machine if</text>
<text x="469.5" y="353.1">Reference - Only machine if displayed in</text>
<text x="380" y="356.8">displayed in front view.</text>
<text x="469.8" y="358.2">front view.</text>
<text x="350.8" y="373.6">ORDER NUMBER</text>
<text x="350.8" y="379.9">COMPONENT ID</text>
<text x="350.8" y="386.1">SERIES</text>
<text x="350.8" y="392.2">TOLERANCE</text>
<text x="270.9" y="397.7">Only machine if displayed.</text>
<text x="350.8" y="398.4">FLOOR CLEARANCE</text>
<text x="430.4" y="397.8">SWING</text>
<text x="472" y="397.7">HINGE</text>
<text x="270.8" y="407.9">Broken circles: machine on the back side</text>
<text x="270.9" y="402.8">Solid circles : machine on the front side</text>
<text x="350.8" y="404.4">CEILING CLEARANCE</text>
<text x="417.5" y="410.9">SCALE</text>
<text x="452.1" y="410.9">WEIGHT</text>
<text x="502.9" y="410.9">SHEET</text>
</g>
</svg>
